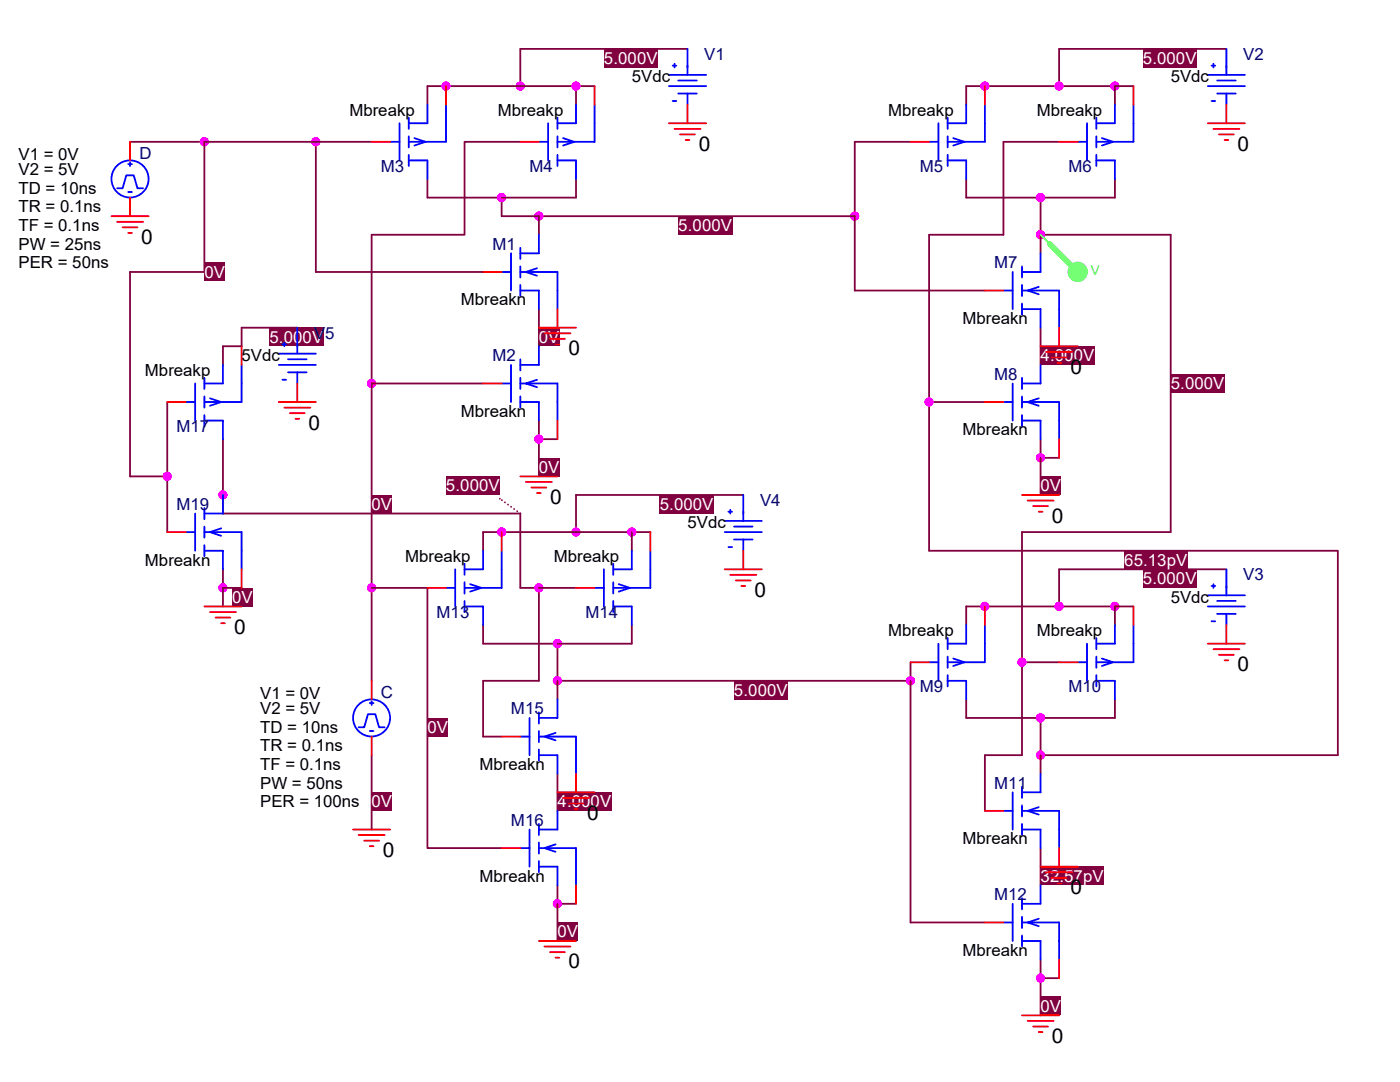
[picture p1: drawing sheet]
<svg xmlns="http://www.w3.org/2000/svg" width="279mm" height="216mm" viewBox="0 0 279 216" stroke-linecap="round" stroke-linejoin="round" font-family="sans-serif">
<path d="M107.5 61.7v7.4" fill="none" stroke="#800040" stroke-width=".36"/>
<path d="M107.5 65.4h4.2v3.7h-4.2z" fill="#800040"/>
<path d="M85.3 35.7v3.7h14.8M100.1 39.4v3.7M115 35.7v3.7h-14.9M107.5 83.9v3.7M107.5 87.6h3.8M107.5 87.6v7.5" fill="none" stroke="#800040" stroke-width=".36"/>
<g fill="#f0f" stroke="#f0f" stroke-width=".36">
<circle cx="100.1" cy="39.4" r=".73"/>
<circle cx="107.5" cy="87.6" r=".73"/>
</g>
<path d="M107.5 91.4h4.2v3.6h-4.2z" fill="#800040"/>
<circle cx="107.5" cy="87.6" r=".73" fill="#f0f" stroke="#f0f" stroke-width=".36"/>
<path d="M103.8 9.8h33.4" fill="none" stroke="#800040" stroke-width=".36"/>
<g fill="#800040">
<path d="M120.5 9.8h1.9v3.6h-1.9z"/>
<path d="M122.4 9.8h8.9v3.6h-8.9z"/>
</g>
<path d="M103.8 9.8v7.4M103.8 17.2h11.2M103.8 17.2h-18.5v3.7M115 17.2v3.7M115 17.2h3.7M211.4 9.8h33.4" fill="none" stroke="#800040" stroke-width=".36"/>
<g fill="#f0f" stroke="#f0f" stroke-width=".36">
<circle cx="103.8" cy="17.2" r=".73"/>
<circle cx="89" cy="17.2" r=".73"/>
<circle cx="114.9" cy="17.2" r=".73"/>
</g>
<g fill="#800040">
<path d="M228.1 9.8h1.9v3.6h-1.9z"/>
<path d="M230 9.8h8.8v3.6h-8.8z"/>
</g>
<path d="M211.4 17.2h11.1M211.4 9.8v7.4M211.4 17.2h-18.6v3.7M222.5 17.2h3.7M222.5 17.2v3.7M192.8 35.7v3.7h14.9M207.7 39.4v7.4M222.5 35.7v3.7h-14.8M207.7 65.4v7.4" fill="none" stroke="#800040" stroke-width=".36"/>
<g fill="#f0f" stroke="#f0f" stroke-width=".36">
<circle cx="196.5" cy="17.2" r=".73"/>
<circle cx="222.5" cy="17.2" r=".73"/>
<circle cx="211.4" cy="17.2" r=".73"/>
<circle cx="207.7" cy="39.4" r=".73"/>
</g>
<g fill="#800040">
<path d="M207.7 69.1h1.9v3.7h-1.9z"/>
<path d="M209.6 69.1h8.8v3.7h-8.8z"/>
</g>
<path d="M207.7 87.6v3.8M207.7 91.4h3.7M207.7 91.4v7.4" fill="none" stroke="#800040" stroke-width=".36"/>
<circle cx="207.7" cy="91.3" r=".73" fill="#f0f" stroke="#f0f" stroke-width=".36"/>
<path d="M207.7 95.1h4.1v3.6h-4.1z" fill="#800040"/>
<path d="M211.4 113.6h33.4" fill="none" stroke="#800040" stroke-width=".36"/>
<g fill="#800040">
<path d="M228.1 113.6h1.9v3.7h-1.9z"/>
<path d="M230 113.6h8.8v3.7h-8.8z"/>
</g>
<path d="M211.4 113.6v7.4M192.8 139.6v3.7h14.9M211.4 121h11.1M211.4 121h-18.6v3.7M222.5 121h3.7M222.5 121v3.7M222.5 139.6v3.7h-14.8M207.7 143.3v7.4M207.7 169.2v7.4" fill="none" stroke="#800040" stroke-width=".36"/>
<g fill="#f0f" stroke="#f0f" stroke-width=".36">
<circle cx="196.5" cy="121" r=".73"/>
<circle cx="222.5" cy="121" r=".73"/>
<circle cx="211.4" cy="121" r=".73"/>
<circle cx="207.7" cy="143.2" r=".73"/>
</g>
<path d="M207.7 172.9h12.6v3.7h-12.6z" fill="#800040"/>
<path d="M207.7 191.5v3.7M207.7 195.2h3.7M207.7 195.2v7.4" fill="none" stroke="#800040" stroke-width=".36"/>
<circle cx="207.7" cy="195.2" r=".73" fill="#f0f" stroke="#f0f" stroke-width=".36"/>
<path d="M207.7 198.9h4.1v3.7h-4.1z" fill="#800040"/>
<circle cx="207.7" cy="195.2" r=".73" fill="#f0f" stroke="#f0f" stroke-width=".36"/>
<path d="M115 98.8h33.3" fill="none" stroke="#800040" stroke-width=".36"/>
<g fill="#800040">
<path d="M131.7 98.8h1.9v3.6h-1.9z"/>
<path d="M133.6 98.8h8.8v3.6h-8.8z"/>
</g>
<path d="M115 98.8v7.4M115 106.2h-18.6v3.7M115 106.2h11.1M126.1 106.2h3.7M126.1 106.2v3.7M96.4 124.7v3.7h14.9M111.3 128.4v7.4M126.1 124.7v3.7h-14.8M111.3 154.4v7.4" fill="none" stroke="#800040" stroke-width=".36"/>
<g fill="#f0f" stroke="#f0f" stroke-width=".36">
<circle cx="114.9" cy="106.2" r=".73"/>
<circle cx="100.1" cy="106.2" r=".73"/>
<circle cx="126.1" cy="106.2" r=".73"/>
<circle cx="111.2" cy="128.4" r=".73"/>
</g>
<g fill="#800040">
<path d="M111.3 158.1h1.9v3.7h-1.9z"/>
<path d="M113.2 158.1h8.8v3.7h-8.8z"/>
</g>
<path d="M111.3 176.6v3.7M111.3 180.3h3.7M111.3 180.3v7.5" fill="none" stroke="#800040" stroke-width=".36"/>
<circle cx="111.2" cy="180.3" r=".73" fill="#f0f" stroke="#f0f" stroke-width=".36"/>
<path d="M111.3 184.1h4.1v3.6h-4.1z" fill="#800040"/>
<path d="M48.2 65.4h11.1M48.2 69.1h-3.7v3.7M44.5 87.6v11.2M44.5 113.6v3.7" fill="none" stroke="#800040" stroke-width=".36"/>
<circle cx="44.5" cy="117.3" r=".73" fill="#f0f" stroke="#f0f" stroke-width=".36"/>
<g fill="#800040">
<path d="M53.8 65.4h1.9v3.7h-1.9z"/>
<path d="M55.7 65.4h8.8v3.7h-8.8z"/>
</g>
<path d="M48.2 65.4v3.7M33.4 80.2v14.9M48.2 117.3h-3.7v3.7" fill="none" stroke="#800040" stroke-width=".36"/>
<path d="M46.4 117.3h4.1v3.7h-4.1z" fill="#800040"/>
<path d="M207.7 50.5v-3.7h25.9v59.4" fill="none" stroke="#800040" stroke-width=".36"/>
<circle cx="207.7" cy="46.8" r=".73" fill="#f0f" stroke="#f0f" stroke-width=".36"/>
<g fill="#800040">
<path d="M233.6 74.7h1.9v3.6h-1.9z"/>
<path d="M235.5 74.7h8.9v3.6h-8.9z"/>
</g>
<path d="M185.4 109.9h81.6v40.8h-59.3v3.7M233.6 106.2h-29.6v25.9M204 132.1h7.4M204 132.1v18.6h-7.4v11.1" fill="none" stroke="#800040" stroke-width=".36"/>
<g fill="#f0f" stroke="#f0f" stroke-width=".36">
<circle cx="204" cy="132.1" r=".73"/>
<circle cx="207.7" cy="150.7" r=".73"/>
</g>
<g fill="#800040">
<path d="M224.4 109.9h8.5v3.7h-8.5z"/>
<path d="M232.9 109.9h4.1v3.7h-4.1z"/>
</g>
<path d="M181.7 28.3h-11.1v14.8h-63.1M211.4 28.3h-11.1v18.5h-14.9v33.4M170.6 58h26M185.4 80.2h11.2M185.4 80.2v29.7" fill="none" stroke="#800040" stroke-width=".36"/>
<g fill="#f0f" stroke="#f0f" stroke-width=".36">
<circle cx="185.4" cy="80.2" r=".73"/>
<circle cx="170.6" cy="43.1" r=".73"/>
<circle cx="107.5" cy="43.1" r=".73"/>
</g>
<g fill="#800040">
<path d="M135.4 43.1h1.9v3.7h-1.9z"/>
<path d="M137.3 43.1h8.8v3.7h-8.8z"/>
</g>
<g fill="#f0f" stroke="#f0f" stroke-width=".36">
<circle cx="107.5" cy="43.1" r=".73"/>
<circle cx="44.5" cy="98.7" r=".73"/>
</g>
<path d="M107.5 43.1v3.7M44.5 98.8v3.7h59.3v14.8M181.7 132.1v3.7M181.7 184.1h14.9" fill="none" stroke="#800040" stroke-width=".36"/>
<g fill="#800040">
<path d="M89 95.1h1.9v3.6h-1.9z"/>
<path d="M90.9 95.1h8.9v3.6h-8.9z"/>
</g>
<path d="M99.8 99.5h.1M103.8 102.5l-4-3" fill="none" stroke="#800040" stroke-width=".36" stroke-dasharray="0 .7"/>
<path d="M85.3 117.3v51.9h14.8M103.8 117.3h3.7v18.5h-11.1v11.2h3.7" fill="none" stroke="#800040" stroke-width=".36"/>
<circle cx="107.5" cy="117.3" r=".73" fill="#f0f" stroke="#f0f" stroke-width=".36"/>
<path d="M85.3 143.3h4.1v3.6h-4.1z" fill="#800040"/>
<path d="M26 28.3h14.8M74.2 28.3h-11.2v26h33.4M103.8 28.3h-11.1v18.5h-18.5v29.7M74.2 76.5h22.2M74.2 76.5v40.8M26 95.1h7.4v11.1" fill="none" stroke="#800040" stroke-width=".36"/>
<g fill="#f0f" stroke="#f0f" stroke-width=".36">
<circle cx="33.4" cy="95" r=".73"/>
<circle cx="40.8" cy="28.3" r=".73"/>
<circle cx="63" cy="28.3" r=".73"/>
<circle cx="74.2" cy="76.5" r=".73"/>
</g>
<path d="M74.2 98.8h4.1v3.6h-4.1z" fill="#800040"/>
<path d="M40.8 28.3v26h-14.8v40.8" fill="none" stroke="#800040" stroke-width=".36"/>
<path d="M40.8 52.4h4.1v3.7h-4.1z" fill="#800040"/>
<path d="M40.8 28.3h22.2M107.5 117.3h7.5M74.2 150.7v14.8" fill="none" stroke="#800040" stroke-width=".36"/>
<path d="M74.2 158.1h4.1v3.7h-4.1z" fill="#800040"/>
<path d="M100.1 43.1h7.4M170.6 43.1v14.9M85.3 117.3h-11.1v18.5M111.3 135.8h70.4" fill="none" stroke="#800040" stroke-width=".36"/>
<g fill="#f0f" stroke="#f0f" stroke-width=".36">
<circle cx="74.2" cy="117.3" r=".73"/>
<circle cx="111.2" cy="135.8" r=".73"/>
<circle cx="181.7" cy="135.8" r=".73"/>
</g>
<g fill="#800040">
<path d="M146.5 135.8h1.9v3.7h-1.9z"/>
<path d="M148.4 135.8h8.8v3.7h-8.8z"/>
</g>
<g fill="#f0f" stroke="#f0f" stroke-width=".36">
<circle cx="111.2" cy="135.8" r=".73"/>
<circle cx="181.7" cy="135.8" r=".73"/>
</g>
<path d="M111.3 135.8v3.8M181.7 135.8v48.3" fill="none" stroke="#800040" stroke-width=".36"/>
<g fill="none" stroke="#f00" stroke-width=".36">
<path d="M133.5 24.6h7.4M134.6 25.7h5.2M135.7 26.8h3M136.8 27.9h.8M241 24.6h7.5M242.2 25.7h5.2M243.3 26.8h2.9M244.4 27.9h.7M22.2 43.1h7.5M23.4 44.3h5.2M24.5 45.4h2.9M25.6 46.5h.7"/>
<path d="M107.5 65.4h7.5M108.6 66.5h5.3M109.8 67.6h2.9M110.9 68.7h.7M207.7 69.1h7.4M208.8 70.2h5.2M209.9 71.3h3M211 72.4h.8M55.6 80.2h7.4M56.7 81.3h5.2M57.8 82.4h3M59 83.6h.7"/>
<path d="M103.8 95.1h7.5M104.9 96.2h5.2M106.1 97.3h2.9M107.2 98.4h.7M204 98.8h7.4M205.1 99.9h5.2M144.6 113.6h7.4M145.7 114.7h5.2M146.9 115.8h2.9M148 116.9h.7M206.2 101h2.9M207.3 102.1h.7"/>
<path d="M40.8 121h7.4M41.9 122.1h5.2M43 123.2h3M44.1 124.4h.8M241 128.4h7.5M242.2 129.5h5.2M243.3 130.7h2.9M244.4 131.8h.7M111.3 158.1h7.4M112.4 159.2h5.2M70.5 165.5h7.4M71.6 166.6h5.2"/>
<path d="M72.7 167.7h2.9M73.8 168.8h.7M113.5 160.3h2.9M114.6 161.4h.7M207.7 172.9h7.4M208.8 174.1h5.2M209.9 175.2h3M211 176.3h.8M107.5 187.8h7.5M108.6 188.9h5.3M109.8 190h2.9M110.9 191.1h.7"/>
<path d="M204 202.6h7.4M205.1 203.7h5.2M206.2 204.8h2.9M207.3 205.9h.7"/>
</g>
<circle cx="215.1" cy="54.3" r="1.84" fill="#5f5" stroke="#5f5" stroke-width=".36"/>
<path d="M207.7 46.8l7.4 7.5" fill="none" stroke="#5f5" stroke-width=".36"/>
<path d="M209.5 48.7l5.6 5.6" fill="none" stroke="#5f5" stroke-width="1.1"/>
<path d="M241 17.2h7.5M241 14.9h7.5M241.8 13.1h.7M242.2 12.7v.8M242.9 16.1h3.7M242.9 18.7h3.7M244.8 13.1v1.8M244.8 18.7v2.2M244.8 9.8v3.7M241.8 20.2h.7" fill="none" stroke="#00f" stroke-width=".36"/>
<circle cx="244.8" cy="9.8" r=".18" fill="#f00"/>
<path d="M244.8 20.9v3.7" fill="none" stroke="#f00" stroke-width=".36"/>
<path d="M44.5 98.8v3.7h-3.7M37.1 106.2h1.8M38.9 102.5v7.4M40.8 106.2h7.4v7.4M40.8 109.9h3.7v3.7M40.8 101.4v2.2M40.8 105.1v2.2M40.8 108.8v2.2M44.1 105.4l-2.2 .8 2.2 .7" fill="none" stroke="#00f" stroke-width=".36"/>
<circle cx="44.5" cy="113.6" r=".18" fill="#f00"/>
<path d="M33.4 106.2h3.7" fill="none" stroke="#f00" stroke-width=".36"/>
<circle cx="44.5" cy="98.8" r=".18" fill="#f00"/>
<path d="M48.2 113.6v3.7" fill="none" stroke="#f00" stroke-width=".36"/>
<path d="M103.8 169.2h1.9M105.7 165.5v7.4M107.5 169.2h7.5v7.4M107.5 172.9h3.8v3.7M107.5 164.4v2.2M107.5 168.1v2.2M107.5 171.8v2.3M110.9 168.5l-2.3 .7 2.3 .8M111.3 161.8v3.7h-3.8" fill="none" stroke="#00f" stroke-width=".36"/>
<circle cx="111.3" cy="176.6" r=".18" fill="#f00"/>
<path d="M100.1 169.2h3.7" fill="none" stroke="#f00" stroke-width=".36"/>
<circle cx="111.3" cy="161.8" r=".18" fill="#f00"/>
<path d="M33.4 80.2h3.7M115 176.6v3.7" fill="none" stroke="#f00" stroke-width=".36"/>
<path d="M38.9 76.5v7.4M40.8 79.1v2.2M40.8 75.4v2.2M41.9 79.5l2.2 .7-2.2 .8M44.5 72.8v3.7h-3.7M48.2 72.8v7.4h-7.4M37.1 80.2h1.8M40.8 83.9h3.7v3.7M40.8 82.8v2.2" fill="none" stroke="#00f" stroke-width=".36"/>
<g fill="#f00">
<circle cx="44.5" cy="72.8" r=".18"/>
<circle cx="44.5" cy="87.6" r=".18"/>
</g>
<path d="M48.2 69.1v3.7" fill="none" stroke="#f00" stroke-width=".36"/>
<path d="M111.3 139.6v3.7h-3.8M103.8 147h1.9M105.7 143.3v7.4M107.5 147h7.5v7.4M107.5 150.7h3.8v3.7M107.5 142.2v2.2M107.5 145.9v2.2M107.5 149.6v2.2M110.9 146.2l-2.3 .8 2.3 .7" fill="none" stroke="#00f" stroke-width=".36"/>
<circle cx="111.3" cy="154.4" r=".18" fill="#f00"/>
<path d="M100.1 147h3.7" fill="none" stroke="#f00" stroke-width=".36"/>
<circle cx="111.3" cy="139.6" r=".18" fill="#f00"/>
<path d="M85.3 117.3h3.7M115 154.4v3.7" fill="none" stroke="#f00" stroke-width=".36"/>
<path d="M89 117.3h1.8M90.8 113.6v7.4M92.7 119.9v2.2M92.7 116.2v2.2M92.7 112.5v2.2M93.8 116.6l2.3 .7-2.3 .7M96.4 109.9v3.7h-3.7M100.1 109.9v7.4h-7.4M92.7 121h3.7v3.7" fill="none" stroke="#00f" stroke-width=".36"/>
<g fill="#f00">
<circle cx="96.4" cy="109.9" r=".18"/>
<circle cx="96.4" cy="124.7" r=".18"/>
</g>
<path d="M100.1 106.2v3.7" fill="none" stroke="#f00" stroke-width=".36"/>
<path d="M133.5 17.2h7.4M133.5 14.9h7.4M134.2 13.1h.8M134.6 12.7v.8M135.4 16.1h3.7M135.4 18.7h3.7M137.2 13.1v1.8M137.2 18.7v2.2M137.2 9.8v3.7M134.2 20.2h.8" fill="none" stroke="#00f" stroke-width=".36"/>
<circle cx="137.2" cy="9.8" r=".18" fill="#f00"/>
<path d="M74.2 28.3h3.7M137.2 20.9v3.7" fill="none" stroke="#f00" stroke-width=".36"/>
<path d="M77.9 28.3h1.8M79.7 24.6v7.4M81.6 32h3.7v3.7M81.6 30.9v2.2M81.6 27.2v2.2M81.6 23.5v2.2M82.7 27.6l2.2 .7-2.2 .7M85.3 20.9v3.7h-3.7M89 20.9v7.4h-7.4" fill="none" stroke="#00f" stroke-width=".36"/>
<g fill="#f00">
<circle cx="85.3" cy="20.9" r=".18"/>
<circle cx="85.3" cy="35.7" r=".18"/>
</g>
<path d="M89 17.2v3.7" fill="none" stroke="#f00" stroke-width=".36"/>
<path d="M204 179.2v2.3M207.7 176.6v3.7h-3.7M200.3 184.1h1.8M202.1 180.3v7.5M204 184.1h7.4v7.4M204 187.8h3.7v3.7M204 182.9v2.3M204 186.6v2.3M207.3 183.3l-2.2 .8 2.2 .7" fill="none" stroke="#00f" stroke-width=".36"/>
<circle cx="207.7" cy="191.5" r=".18" fill="#f00"/>
<path d="M196.6 184.1h3.7" fill="none" stroke="#f00" stroke-width=".36"/>
<circle cx="207.7" cy="176.6" r=".18" fill="#f00"/>
<path d="M115 117.3h3.7M211.4 191.5v3.7" fill="none" stroke="#f00" stroke-width=".36"/>
<path d="M118.7 117.3h1.8M120.5 113.6v7.4M122.4 119.9v2.2M122.4 116.2v2.2M122.4 112.5v2.2M123.5 116.6l2.2 .7-2.2 .7M126.1 109.9v3.7h-3.7M129.8 109.9v7.4h-7.4M122.4 121h3.7v3.7" fill="none" stroke="#00f" stroke-width=".36"/>
<g fill="#f00">
<circle cx="126.1" cy="109.9" r=".18"/>
<circle cx="126.1" cy="124.7" r=".18"/>
</g>
<path d="M129.8 106.2v3.7M74.2 135.8v3.8M74.2 147v3.7" fill="none" stroke="#f00" stroke-width=".36"/>
<g fill="none" stroke="#00f" stroke-width=".36">
<path d="M55.6 70.6h7.4M55.6 72.8h7.4M56.4 68.7h.7M56.4 75.8h.7M56.7 68.3v.8M57.5 71.7h3.7M57.5 74.3h3.7M59.3 68.7v1.9M59.3 74.3v2.2M59.3 65.4v3.7M74.2 139.9v.8M71.6 145.1h1.1l.7-2.6h1.5l.7 2.6h1.2"/>
<path d="M73.8 145.9h.7M73.8 140.3h.7"/>
<circle cx="74.2" cy="143.3" r="3.7"/>
</g>
<circle cx="59.3" cy="65.4" r=".18" fill="#f00"/>
<path d="M59.3 76.5v3.7" fill="none" stroke="#f00" stroke-width=".36"/>
<path d="M202.1 158.1v7.4M204 157v2.2M207.7 154.4v3.7h-3.7M200.3 161.8h1.8M204 161.8h7.4v7.4M204 165.5h3.7v3.7M204 160.7v2.2M204 164.4v2.2M207.3 161.1l-2.2 .7 2.2 .7" fill="none" stroke="#00f" stroke-width=".36"/>
<circle cx="207.7" cy="169.2" r=".18" fill="#f00"/>
<path d="M196.6 161.8h3.7" fill="none" stroke="#f00" stroke-width=".36"/>
<circle cx="207.7" cy="154.4" r=".18" fill="#f00"/>
<path d="M181.7 132.1h3.7M211.4 169.2v3.7" fill="none" stroke="#f00" stroke-width=".36"/>
<path d="M185.4 132.1h1.9M187.3 128.4v7.4M189.1 135.8h3.7v3.8M189.1 134.7v2.3M189.1 131v2.2M189.1 127.3v2.2M190.2 131.4l2.3 .7-2.3 .8M192.8 124.7v3.7h-3.7M196.6 124.7v7.4h-7.5" fill="none" stroke="#00f" stroke-width=".36"/>
<g fill="#f00">
<circle cx="192.8" cy="124.7" r=".18"/>
<circle cx="192.8" cy="139.6" r=".18"/>
</g>
<path d="M196.6 121v3.7" fill="none" stroke="#f00" stroke-width=".36"/>
<path d="M202.1 76.5v7.4M204 75.4v2.2M204 79.1v2.2M207.3 79.5l-2.2 .7 2.2 .8M207.7 72.8v3.7h-3.7M200.3 80.2h1.8M204 80.2h7.4v7.4M204 83.9h3.7v3.7M204 82.8v2.2" fill="none" stroke="#00f" stroke-width=".36"/>
<circle cx="207.7" cy="87.6" r=".18" fill="#f00"/>
<path d="M196.6 80.2h3.7" fill="none" stroke="#f00" stroke-width=".36"/>
<circle cx="207.7" cy="72.8" r=".18" fill="#f00"/>
<path d="M211.4 87.6v3.8" fill="none" stroke="#f00" stroke-width=".36"/>
<path d="M100.1 54.3h1.9M102 50.5v7.5M103.8 54.3h7.5v7.4M103.8 58h3.7v3.7M103.8 49.4v2.3M103.8 53.1v2.3M103.8 56.9v2.2M107.2 53.5l-2.3 .8 2.3 .7M107.5 46.8v3.7h-3.7" fill="none" stroke="#00f" stroke-width=".36"/>
<circle cx="107.5" cy="61.7" r=".18" fill="#f00"/>
<path d="M96.4 54.3h3.7" fill="none" stroke="#f00" stroke-width=".36"/>
<circle cx="107.5" cy="46.8" r=".18" fill="#f00"/>
<path d="M103.8 28.3h3.7M111.3 61.7v3.7" fill="none" stroke="#f00" stroke-width=".36"/>
<path d="M107.5 28.3h1.9M109.4 24.6v7.4M111.3 32h3.7v3.7M111.3 30.9v2.2M111.3 27.2v2.2M111.3 23.5v2.2M112.4 27.6l2.2 .7-2.2 .7M115 20.9v3.7h-3.7M118.7 20.9v7.4h-7.4" fill="none" stroke="#00f" stroke-width=".36"/>
<g fill="#f00">
<circle cx="115" cy="20.9" r=".18"/>
<circle cx="115" cy="35.7" r=".18"/>
</g>
<path d="M118.7 17.2v3.7M181.7 28.3h3.7" fill="none" stroke="#f00" stroke-width=".36"/>
<path d="M185.4 28.3h1.9M187.3 24.6v7.4M189.1 32h3.7v3.7M189.1 30.9v2.2M189.1 27.2v2.2M189.1 23.5v2.2M190.2 27.6l2.3 .7-2.3 .7M192.8 20.9v3.7h-3.7M196.6 20.9v7.4h-7.5" fill="none" stroke="#00f" stroke-width=".36"/>
<g fill="#f00">
<circle cx="192.8" cy="20.9" r=".18"/>
<circle cx="192.8" cy="35.7" r=".18"/>
</g>
<path d="M196.6 17.2v3.7" fill="none" stroke="#f00" stroke-width=".36"/>
<path d="M148.3 98.8v3.7M144.6 106.2h7.4M144.6 103.9h7.4M145.4 102.1h.7M145.4 109.2h.7M145.7 101.7v.8M146.5 105.1h3.7M146.5 107.7h3.7M148.3 102.1v1.8M148.3 107.7v2.2" fill="none" stroke="#00f" stroke-width=".36"/>
<circle cx="148.3" cy="98.8" r=".18" fill="#f00"/>
<path d="M148.3 109.9v3.7" fill="none" stroke="#f00" stroke-width=".36"/>
<path d="M200.3 58h1.8M202.1 54.3v7.4M204 58h7.4v7.4M204 53.1v2.3M204 56.9v2.2M207.3 57.2l-2.2 .8 2.2 .7M207.7 50.5v3.8h-3.7M204 61.7h3.7v3.7M204 60.6v2.2" fill="none" stroke="#00f" stroke-width=".36"/>
<circle cx="207.7" cy="65.4" r=".18" fill="#f00"/>
<path d="M196.6 58h3.7" fill="none" stroke="#f00" stroke-width=".36"/>
<circle cx="207.7" cy="50.5" r=".18" fill="#f00"/>
<path d="M211.4 65.4v3.7M211.4 132.1h3.7" fill="none" stroke="#f00" stroke-width=".36"/>
<path d="M215.1 132.1h1.8M216.9 128.4v7.4M218.8 135.8h3.7v3.8M218.8 134.7v2.3M218.8 131v2.2M218.8 127.3v2.2M219.9 131.4l2.2 .7-2.2 .8M222.5 124.7v3.7h-3.7M226.2 124.7v7.4h-7.4" fill="none" stroke="#00f" stroke-width=".36"/>
<g fill="#f00">
<circle cx="222.5" cy="124.7" r=".18"/>
<circle cx="222.5" cy="139.6" r=".18"/>
</g>
<path d="M26 28.3v3.7M26 39.4v3.7M226.2 121v3.7" fill="none" stroke="#f00" stroke-width=".36"/>
<g fill="none" stroke="#00f" stroke-width=".36">
<path d="M23.4 37.6h1.1l.7-2.6h1.5l.7 2.6h1.2M25.6 38.3h.7M25.6 32.7h.7M26 32.4v.7M100.1 76.5h1.9M102 72.8v7.4M103.8 76.5h7.5v7.4M103.8 71.7v2.2M103.8 75.4v2.2M103.8 79.1v2.2M107.2 75.8l-2.3 .7 2.3 .8M107.5 69.1v3.7h-3.7"/>
<path d="M103.8 80.2h3.7v3.7"/>
<circle cx="25.9" cy="35.7" r="3.7"/>
</g>
<circle cx="107.5" cy="83.9" r=".18" fill="#f00"/>
<path d="M96.4 76.5h3.7" fill="none" stroke="#f00" stroke-width=".36"/>
<circle cx="107.5" cy="69.1" r=".18" fill="#f00"/>
<path d="M211.4 28.3h3.7M111.3 83.9v3.7" fill="none" stroke="#f00" stroke-width=".36"/>
<path d="M215.1 28.3h1.8M216.9 24.6v7.4M218.8 32h3.7v3.7M218.8 30.9v2.2M218.8 27.2v2.2M218.8 23.5v2.2M219.9 27.6l2.2 .7-2.2 .7M222.5 20.9v3.7h-3.7M226.2 20.9v7.4h-7.4" fill="none" stroke="#00f" stroke-width=".36"/>
<g fill="#f00">
<circle cx="222.5" cy="20.9" r=".18"/>
<circle cx="222.5" cy="35.7" r=".18"/>
</g>
<path d="M226.2 17.2v3.7" fill="none" stroke="#f00" stroke-width=".36"/>
<path d="M241 118.8h7.5M241.8 116.9h.7M242.2 116.6v.7M242.9 119.9h3.7M244.8 116.9v1.9M244.8 113.6v3.7M241 121h7.5M241.8 124h.7M242.9 122.5h3.7M244.8 122.5v2.2" fill="none" stroke="#00f" stroke-width=".36"/>
<circle cx="244.8" cy="113.6" r=".18" fill="#f00"/>
<path d="M244.8 124.7v3.7" fill="none" stroke="#f00" stroke-width=".36"/>
<g font-size="4.1">
<text x="139.4" y="30.1">0</text>
<text x="247" y="30.1">0</text>
<text x="28.2" y="48.6">0</text>
<text x="113.5" y="70.9">0</text>
<text x="213.6" y="74.6">0</text>
<text x="61.6" y="85.7">0</text>
<text x="109.8" y="100.5">0</text>
<text x="209.9" y="104.3">0</text>
<text x="150.6" y="119.1">0</text>
<text x="46.7" y="126.5">0</text>
<text x="247" y="133.9">0</text>
<text x="117.2" y="163.6">0</text>
<text x="76.4" y="171">0</text>
<text x="213.6" y="178.4">0</text>
<text x="113.5" y="193.3">0</text>
<text x="209.9" y="208.1">0</text>
</g>
<g font-size="3.3" fill="#000080">
<text x="140.5" y="12">V1</text>
<text x="248.1" y="12">V2</text>
<text x="27.8" y="31.6">D</text>
<text x="76" y="34.2">M3</text>
<text x="105.7" y="34.2">M4</text>
<text x="183.6" y="34.2">M5</text>
<text x="213.2" y="34.2">M6</text>
<text x="98.3" y="49.8">M1</text>
<text x="198.4" y="53.5">M7</text>
<text x="62.7" y="67.6">V5</text>
<text x="98.3" y="72.1">M2</text>
<text x="198.4" y="75.8">M8</text>
<text x="35.2" y="86.1">M17</text>
<text x="35.2" y="101.7">M19</text>
<text x="151.7" y="101">V4</text>
<text x="248.1" y="115.8">V3</text>
<text x="87.1" y="123.2">M13</text>
<text x="116.8" y="123.2">M14</text>
<text x="76" y="139.2">C</text>
<text x="102" y="142.5">M15</text>
<text x="183.6" y="138.1">M9</text>
<text x="213.2" y="138.1">M10</text>
<text x="198.4" y="157.4">M11</text>
<text x="102" y="164.8">M16</text>
<text x="198.4" y="179.6">M12</text>
</g>
<g font-size="3.3" fill="#fff">
<text x="120.5" y="12.7">5</text>
<text x="122.4" y="12.7">.000V</text>
<text x="228.1" y="12.7">5</text>
<text x="230" y="12.7">.000V</text>
<text x="135.4" y="46.1">5</text>
<text x="137.3" y="46.1">.000V</text>
<text x="40.8" y="55.4">0V</text>
<text x="53.8" y="68.3">5</text>
<text x="55.7" y="68.3">.000V</text>
<text x="107.5" y="68.3">0V</text>
<text x="207.7" y="72.1">4</text>
<text x="209.6" y="72.1">.000V</text>
<text x="233.6" y="77.6">5</text>
<text x="235.5" y="77.6">.000V</text>
<text x="107.5" y="94.3">0V</text>
<text x="74.2" y="101.7">0V</text>
<text x="89" y="98">5</text>
<text x="90.9" y="98">.000V</text>
<text x="131.7" y="101.7">5</text>
<text x="133.6" y="101.7">.000V</text>
<text x="207.7" y="98">0V</text>
<text x="224.4" y="112.9">65.13pV</text>
<text x="228.1" y="116.6">5</text>
<text x="230" y="116.6">.000V</text>
<text x="46.4" y="120.3">0V</text>
<text x="146.5" y="138.8">5</text>
<text x="148.4" y="138.8">.000V</text>
<text x="85.3" y="146.2">0V</text>
<text x="74.2" y="161.1">0V</text>
<text x="111.3" y="161.1">4</text>
<text x="113.2" y="161.1">.000V</text>
<text x="207.7" y="175.9">32.57pV</text>
<text x="111.3" y="187">0V</text>
<text x="207.7" y="201.8">0V</text>
</g>
<g font-size="3.3">
<text x="126.1" y="16.4">5Vdc</text>
<text x="233.6" y="16.4">5Vdc</text>
<text x="69.7" y="23.1">Mbreakp</text>
<text x="99.4" y="23.1">Mbreakp</text>
<text x="177.3" y="23.1">Mbreakp</text>
<text x="206.9" y="23.1">Mbreakp</text>
<text x="3.7" y="32">V1 = 0V</text>
<text x="3.7" y="35">V2 = 5V</text>
<text x="3.7" y="38.7">TD = 10ns</text>
<text x="3.7" y="46.1">TF = 0.1ns</text>
<text x="3.7" y="42.4">TR = 0.1ns</text>
<text x="3.7" y="49.8">PW = 25ns</text>
<text x="3.7" y="53.5">PER = 50ns</text>
<text x="92" y="60.9">Mbreakn</text>
<text x="192.1" y="64.6">Mbreakn</text>
<text x="28.9" y="75">Mbreakp</text>
<text x="48.2" y="72.1">5Vdc</text>
<text x="92" y="83.2">Mbreakn</text>
<text x="192.1" y="86.9">Mbreakn</text>
<text x="137.2" y="105.4">5Vdc</text>
<text x="28.9" y="112.9">Mbreakn</text>
<text x="80.8" y="112.1">Mbreakp</text>
<text x="110.5" y="112.1">Mbreakp</text>
<text x="233.6" y="120.3">5Vdc</text>
<text x="177.3" y="126.9">Mbreakp</text>
<text x="206.9" y="126.9">Mbreakp</text>
<text x="51.9" y="139.6">V1 = 0V</text>
<text x="51.9" y="142.5">V2 = 5V</text>
<text x="51.9" y="146.2">TD = 10ns</text>
<text x="51.9" y="149.9">TR = 0.1ns</text>
<text x="51.9" y="153.6">TF = 0.1ns</text>
<text x="95.7" y="153.6">Mbreakn</text>
<text x="51.9" y="157.4">PW = 50ns</text>
<text x="51.9" y="161.1">PER = 100ns</text>
<text x="192.1" y="168.5">Mbreakn</text>
<text x="95.7" y="175.9">Mbreakn</text>
<text x="192.1" y="190.7">Mbreakn</text>
</g>
<text font-size="2.7" fill="#5f5" x="217.7" y="54.8">V</text>
</svg>
